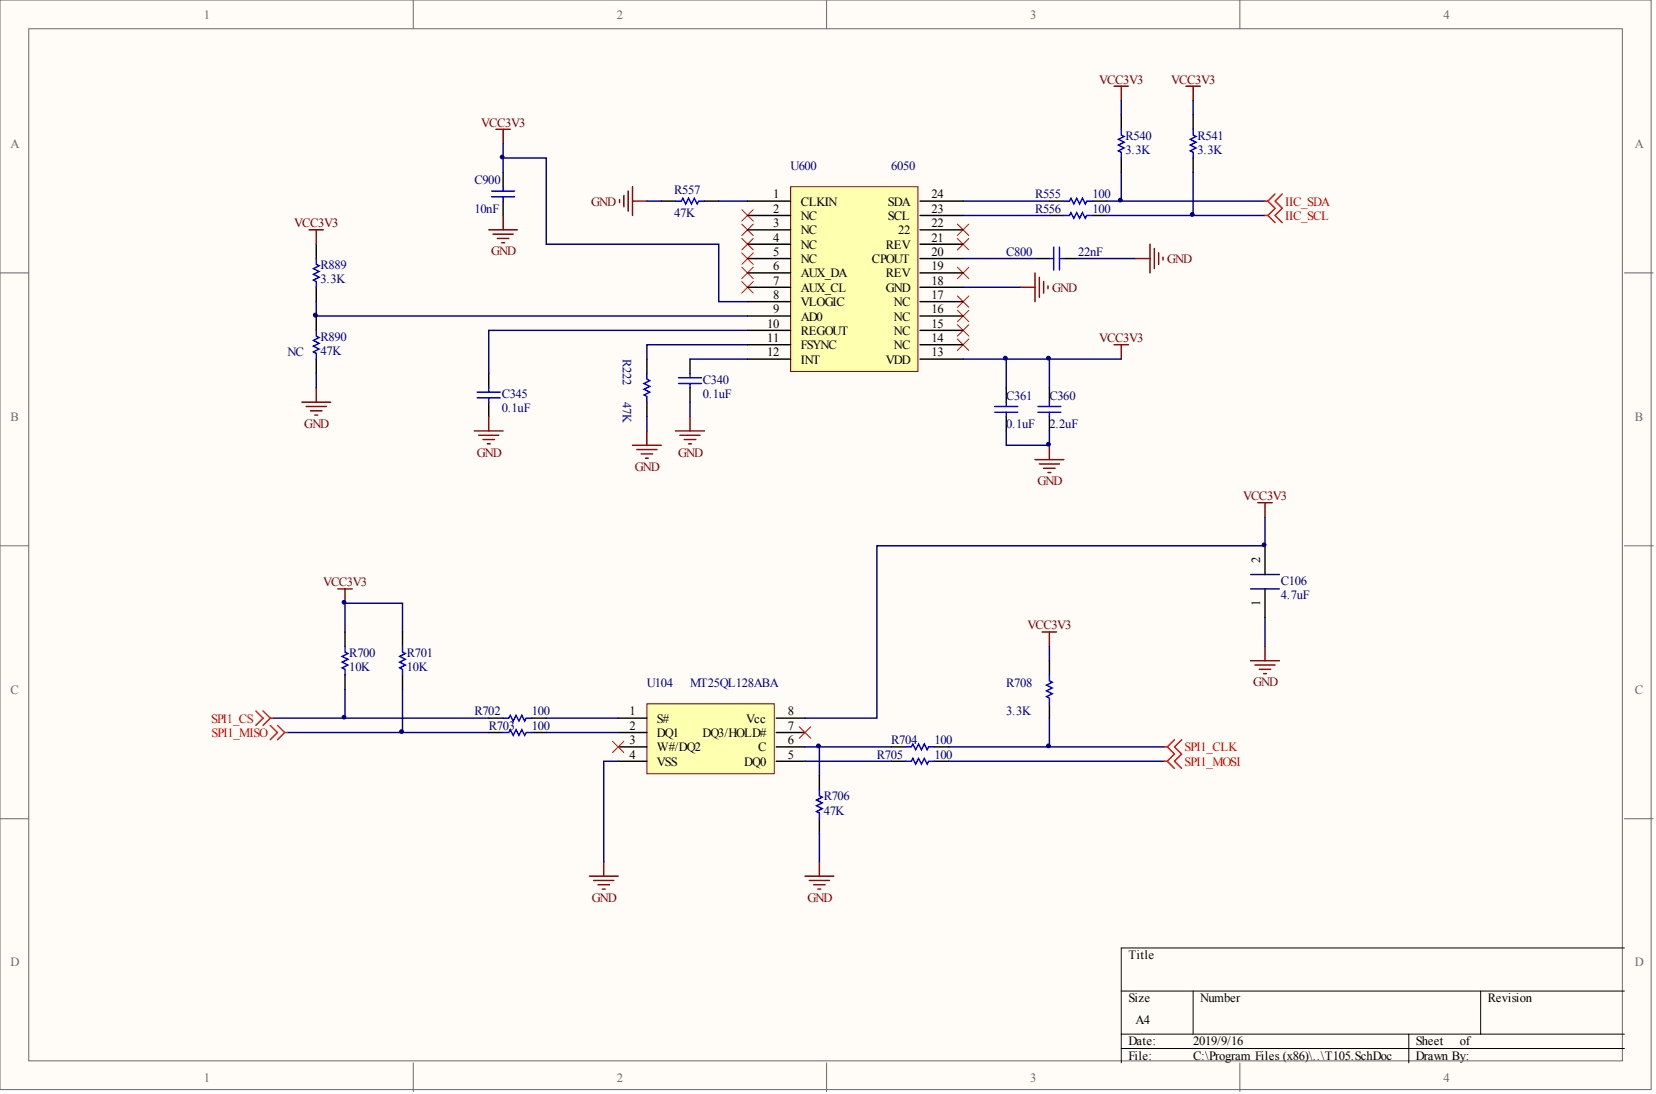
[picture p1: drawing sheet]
<svg xmlns="http://www.w3.org/2000/svg" width="292mm" height="193mm" viewBox="0 0 292 193" stroke-linecap="round" stroke-linejoin="round" font-family="sans-serif">
<g fill="#fffcf8" stroke="#696969" stroke-width=".18">
<path d="M0 0h291.2v192.2h-291.2z"/>
<path d="M5.1 5.1h281.1v182h-281.1z"/>
</g>
<path d="M72.9 0v5.1M145.8 0v5.1M218.7 0v5.1M0 48.1h5.1M286.5 48.1h5.1M0 96.3h5.1M286.5 96.3h5.1M0 144.4h5.1M286.5 144.4h5.1M72.9 187.5v5M145.8 187.5v5M218.7 187.5v5" fill="none" stroke="#696969" stroke-width=".18"/>
<path d="M197.8 174.8h88.7M210.5 174.8v7.6M261.2 174.8v7.6M286.5 167.2h-88.7v20.3M197.8 182.4h88.7M197.8 184.9h88.7M248.5 182.4v5.1" fill="none" stroke="#000" stroke-width=".18"/>
<g fill="none" stroke="#000080" stroke-width=".25">
<path d="M197.8 17.7v2.6M210.5 17.7v2.6M114.1 35.5h2.5M169.9 38h15.2M169.9 35.5h15.2M195.2 38h27.9M195.2 35.5h27.9M197.8 30.4v5.1M210.5 30.4v7.6M169.9 50.7h10.1M169.9 45.6h12.7M190.2 45.6h10.1"/>
<path d="M121.7 63.3h10.2M121.7 70.9v2.6M169.9 63.3h27.9M177.5 76v2.5h7.6v-2.5M177.5 63.3v5.1M185.1 63.3v5.1"/>
</g>
<g fill="none" stroke="#000" stroke-width=".25">
<path d="M88.7 30.4v2.5M88.7 35.5v2.5M116.6 35.5h2.6M124.2 35.5h2.6M185.1 35.5h2.5M185.1 38h2.5M192.7 35.5h2.5M192.7 38h2.5M197.8 20.3v2.5M197.8 27.9v2.5M210.5 20.3v2.5M210.5 27.9v2.5"/>
<path d="M55.8 43.1v2.5M55.8 50.7v2.5M55.8 55.7v2.6M182.6 45.6h2.5M187.6 45.6h2.6M55.8 63.3v2.6M121.7 63.3v2.6M121.7 68.4v2.5M177.5 68.4v2.5M177.5 73.5v2.5M185.1 68.4v2.5M185.1 73.5v2.5"/>
</g>
<g fill="none" stroke="#00f" stroke-width=".25">
<path d="M86.7 34.7h4.1M86.7 33.7h4.1M88.7 32.9v.8M88.7 34.7v.8M119.2 35.5h1l.2-.5 .5 1 .6-1 .5 1 .5-1 .5 1 .2-.5h1M187.6 35.5h1.1l.2-.5 .5 1 .5-1 .5 1 .5-1 .5 1 .3-.5h1M187.6 38h1.1l.2-.5 .5 1 .5-1 .5 1 .5-1 .5 1 .3-.5h1M197.8 22.8v1l.5 .3-1 .5 1 .5-1 .5 1 .5-1 .5 .5 .3v1M210.5 22.8v1l.5 .3-1.1 .5 1.1 .5-1.1 .5 1.1 .5-1.1 .5 .6 .3v1M55.8 45.6v1l.5 .3-1 .5 1 .5-1 .5 1 .5-1 .5 .5 .3v1M55.8 58.3v1l.5 .2-1 .5 1 .6-1 .5 1 .5-1 .5 .5 .2v1M185.1 45.6h.8"/>
<path d="M185.9 43.6v4M186.9 43.6v4M186.9 45.6h.7M119.7 66.6h4M119.7 67.6h4M121.7 65.9v.7M121.7 67.6v.8M175.5 71.7h4M175.5 72.7h4M177.5 70.9v.8M177.5 72.7v.8M183.1 71.7h4"/>
<path d="M183.1 72.7h4M185.1 70.9v.8M185.1 72.7v.8"/>
</g>
<g fill="none" stroke="#800000" stroke-width=".25">
<path d="M196.5 15.2h2.5M197.8 15.2v2.5M209.2 15.2h2.5M210.5 15.2v2.5M87.5 22.8h2.5M88.7 22.8v2.5M88.7 38v2.5M109.3 35.2v.5M110 34.5v2M110.8 33.7v3.5M111.6 32.9v5.1M111.6 35.5h2.5"/>
<path d="M54.5 40.5h2.6M55.8 40.5v2.6M86.2 40.5h5.1M87 41.3h3.5M87.7 42.1h2.1M88.5 42.8h.5M180 50.7h2.6M182.6 48.1v5.1M183.3 48.9v3.5M184.1 49.7v2M184.8 50.4v.5M200.3 45.6h2.5"/>
<path d="M202.8 43.1v5M203.6 43.8v3.6M204.4 44.6v2M205.1 45.4v.5M53.2 70.9h5.1M54 71.7h3.6M54.8 72.5h2M55.5 73.2h.5M55.8 68.4v2.5M119.2 76h5M119.9 76.8h3.6M120.7 77.5h2"/>
<path d="M121.5 78.3h.5M121.7 73.5v2.5M185.1 78.5v2.6M196.5 60.8h2.5M197.8 60.8v2.5M182.6 81.1h5M183.3 81.8h3.6M184.1 82.6h2M184.8 83.4h.6M220.6 116.5h5.1M221.4 117.3h3.5M222.1 118.1h2"/>
<path d="M222.9 118.8h.5M223.1 114v2.5"/>
</g>
<g fill="none" stroke="#f00" stroke-width=".18">
<path d="M130.8 39.5l2.1 2.1M130.8 37l2.1 2M132.9 39.5l-2.1 2.1M132.9 37l-2.1 2M130.8 44.6l2.1 2M130.8 42.1l2.1 2M132.9 44.6l-2.1 2M132.9 42.1l-2.1 2M168.9 59.8l2 2M168.9 57.3l2 2M168.9 54.7l2 2.1M168.9 52.2l2 2"/>
<path d="M168.9 47.1l2 2.1M170.9 59.8l-2 2M170.9 57.3l-2 2M170.9 54.7l-2 2.1M170.9 52.2l-2 2M170.9 47.1l-2 2.1"/>
</g>
<path d="M223.1 35.5h.5M223.1 38h.5M223.6 35.5l1.3 1.2-1.3 1.3M223.6 38l1.3 1.3M224.9 34.2l-1.3 1.3M226.2 34.2l-1.3 1.3 1.3 1.2-1.3 1.3 1.3 1.3" fill="none" stroke="#f00" stroke-width=".25"/>
<path d="M114.1 124.1h22.5v12.4h-22.5z" fill="#ffffb0" stroke="#800000" stroke-width=".18"/>
<g fill="none" stroke="#000" stroke-width=".25">
<path d="M86.2 65.9v2.5M86.2 70.9v2.6M114.1 63.3v2.6M114.1 70.9v2.6M223.1 96.3v5M60.9 111.5v2.5M60.9 119.1v2.5M71 111.5v2.5M71 119.1v2.5M185.1 116.5v2.6M223.1 103.9v5M86.2 126.7h2.5"/>
<path d="M86.2 129.2h2.5M93.8 126.7h2.6M93.8 129.2h2.6M109 126.7h5.1M109 129.2h5.1M109 131.7h5.1M109 134.3h5.1M136.9 126.7h5.1M136.9 129.2h5.1M136.9 131.7h5.1M136.9 134.3h5.1M144.5 136.8v2.5"/>
<path d="M157.2 131.7h2.5M157.2 134.3h2.5M164.8 131.7h2.6M164.8 134.3h2.6M185.1 124.1v2.6M144.5 144.4v2.5"/>
</g>
<g fill="none" stroke="#800000" stroke-width=".25">
<path d="M83.7 76h5M84.4 76.8h3.6M85.2 77.5h2M86 78.3h.5M86.2 73.5v2.5M111.6 78.5h5M112.3 79.3h3.6M114.1 76v2.5M113.1 80.1h2M113.8 80.8h.6M221.9 88.7h2.5M223.1 88.7v2.5"/>
<path d="M59.6 103.9h2.5M60.9 103.9v2.5M183.8 111.5h2.6M185.1 111.5v2.5M104 154.5h5M104.7 155.3h3.6M105.5 156.1h2M106.2 156.8h.5M106.5 152v2.5M142 154.5h5.1M142.8 155.3h3.5M143.5 156.1h2"/>
<path d="M144.3 156.8h.5M144.5 152v2.5"/>
</g>
<path d="M168.9 39.5l2 2.1M170.9 39.5l-2 2.1M130.8 47.1l2.1 2.1M130.8 49.7l2.1 2M132.9 47.1l-2.1 2.1M132.9 49.7l-2.1 2M168.9 42.1l2 2M170.9 42.1l-2 2M108 130.7l2 2.1M110 130.7l-2 2.1M141 128.2l2 2M143 128.2l-2 2" fill="none" stroke="#f00" stroke-width=".18"/>
<g fill="none" stroke="#000080" stroke-width=".25">
<path d="M88.7 27.9h7.7v15.2h30.4v10.1h5.1M88.7 25.3v5.1M126.8 35.5h5.1M55.8 53.2v2.5h76.1M131.9 58.3h-45.7v7.6M55.8 65.9v2.5M114.1 73.5v2.5M131.9 60.8h-17.8v2.5M60.9 111.5v-5.1h10.1v5.1M185.1 114v2.5M48.2 126.7h38M50.7 129.2h35.5"/>
<path d="M60.9 121.6v5.1M71 121.6v7.6M96.4 126.7h12.6M96.4 129.2h12.6M109 134.3h-2.5v17.7M142 134.3h15.2M142 131.7h15.2M144.5 131.7v5.1M167.4 134.3h38M167.4 131.7h38M185.1 126.7v5M144.5 146.9v5.1"/>
</g>
<g fill="none" stroke="#f00" stroke-width=".25">
<path d="M45.1 125.4l1.3 1.3-1.3 1.2M46.4 125.4l1.3 1.3M47.7 127.9l1.2 1.3-1.2 1.3M47.7 126.7l-1.3 1.2M47.7 126.7h.5M48.9 127.9l1.3 1.3M50.2 129.2l-1.3 1.3M50.2 129.2h.5M205.4 131.7h.5M205.4 134.3h.5M205.9 131.7l1.3 1.3-1.3 1.3M205.9 134.3l1.3 1.2"/>
<path d="M207.2 130.5l-1.3 1.2M208.4 130.5l-1.2 1.2 1.2 1.3-1.2 1.3 1.2 1.2"/>
</g>
<path d="M220.6 103.9h5.1M220.6 101.3h5.1" fill="none" stroke="#11037f" stroke-width=".25"/>
<g fill="none" stroke="#00f" stroke-width=".25">
<path d="M84.2 69.2h4M84.2 70.2h4M86.2 68.4v.8M86.2 70.2v.7M114.1 65.9v1l.5 .2-1 .5 1 .6-1 .5 1 .5-1 .5 .5 .2v1M60.9 114v1l.5 .3-1.1 .5 1.1 .5-1.1 .5 1.1 .5-1.1 .5 .6 .3v1M71 114v1l.5 .3-1 .5 1 .5-1 .5 1 .5-1 .5 .5 .3v1M185.1 119.1v1l.5 .2-1 .5 1 .6-1 .5 1 .5-1 .5 .5 .2v1M88.7 126.7h1.1l.2-.5 .5 1 .5-1 .5 1 .5-1 .6 1 .2-.5h1M88.7 129.2h1.1l.2-.5 .5 1 .5-1 .5 1 .5-1 .6 1 .2-.5h1M144.5 139.3v1.1l.5 .2-1 .5 1 .5-1 .5 1 .5-1 .5 .5 .3v1M159.7 131.7h1.1l.2-.5 .5 1.1 .5-1.1 .5 1.1 .5-1.1 .5 1.1 .3-.6h1"/>
<path d="M159.7 134.3h1.1l.2-.5 .5 1 .5-1 .5 1 .5-1 .5 1 .3-.5h1"/>
</g>
<path d="M139.5 32.9h22.4v32.6h-22.4z" fill="#ffffb0" stroke="#800000" stroke-width=".18"/>
<g fill="none" stroke="#000" stroke-width=".25">
<path d="M131.9 35.5h7.6M131.9 38h7.6M162.3 35.5h7.6M162.3 38h7.6M131.9 40.5h7.6M131.9 43.1h7.6M131.9 45.6h7.6M131.9 48.1h7.6M131.9 50.7h7.6M131.9 53.2h7.6M131.9 55.7h7.6M131.9 58.3h7.6"/>
<path d="M162.3 40.5h7.6M162.3 43.1h7.6M162.3 45.6h7.6M162.3 48.1h7.6M162.3 50.7h7.6M162.3 53.2h7.6M162.3 55.7h7.6M162.3 58.3h7.6M131.9 60.8h7.6M131.9 63.3h7.6M162.3 60.8h7.6M162.3 63.3h7.6"/>
</g>
<path d="M223.1 91.2v5.1h-68.4v30.4h-12.7M223.1 108.9v5.1" fill="none" stroke="#000080" stroke-width=".25"/>
<g fill="#000080" stroke="#000080" stroke-width=".18">
<circle cx="55.6" cy="55.6" r=".34"/>
<circle cx="60.7" cy="126.5" r=".33"/>
<circle cx="60.7" cy="106.2" r=".33"/>
<circle cx="70.8" cy="129" r=".33"/>
<circle cx="88.6" cy="27.7" r=".33"/>
<circle cx="144.4" cy="131.6" r=".33"/>
<circle cx="177.3" cy="63.2" r=".33"/>
<circle cx="184.9" cy="131.6" r=".33"/>
<circle cx="184.9" cy="78.4" r=".33"/>
<circle cx="184.9" cy="63.2" r=".33"/>
<circle cx="197.6" cy="35.3" r=".33"/>
<circle cx="210.3" cy="37.8" r=".33"/>
<circle cx="223" cy="96.1" r=".33"/>
</g>
<g font-size="2.2" fill="#696969">
<text x="35.9" y="3.3">1</text>
<text x="108.8" y="3.3">2</text>
<text x="181.7" y="3.3">3</text>
<text x="254.6" y="3.3">4</text>
<text x="1.8" y="26.1">A</text>
<text x="288.4" y="26.1">A</text>
<text x="1.8" y="74.2">B</text>
<text x="288.4" y="74.2">B</text>
<text x="1.8" y="122.3">C</text>
<text x="288.4" y="122.3">C</text>
<text x="1.8" y="170.5">D</text>
<text x="288.4" y="170.5">D</text>
<text x="35.9" y="190.8">1</text>
<text x="108.8" y="190.8">2</text>
<text x="181.7" y="190.8">3</text>
<text x="254.6" y="190.8">4</text>
</g>
<g font-size="2.2" fill="#800000">
<text x="193.9" y="14.7">VCC3V3</text>
<text x="206.6" y="14.7">VCC3V3</text>
<text x="84.9" y="22.3">VCC3V3</text>
<text x="51.9" y="40.1">VCC3V3</text>
<text x="104.3" y="36.3">GND</text>
<text x="86.6" y="45.1">GND</text>
<text x="205.9" y="46.4">GND</text>
<text x="185.6" y="51.5">GND</text>
<text x="193.9" y="60.3">VCC3V3</text>
<text x="53.7" y="75.5">GND</text>
<text x="84.1" y="80.5">GND</text>
<text x="112" y="83.1">GND</text>
<text x="119.6" y="80.5">GND</text>
<text x="183" y="85.6">GND</text>
<text x="219.3" y="88.2">VCC3V3</text>
<text x="57" y="103.4">VCC3V3</text>
<text x="181.2" y="111">VCC3V3</text>
<text x="221" y="121.1">GND</text>
<text x="104.4" y="159.1">GND</text>
<text x="142.4" y="159.1">GND</text>
</g>
<g font-size="2.2" fill="#000080">
<text x="139.5" y="29.9">U600</text>
<text x="157.2" y="29.9">6050</text>
<text x="198.5" y="27.1">3.3K</text>
<text x="198.5" y="24.6">R540</text>
<text x="211.2" y="27.1">3.3K</text>
<text x="211.2" y="24.6">R541</text>
<text x="83.7" y="32.5">C900</text>
<text x="118.9" y="34.2">R557</text>
<text x="182.6" y="35">R555</text>
<text x="192.7" y="35">100</text>
<text x="83.7" y="37.5">10nF</text>
<text x="118.9" y="38.3">47K</text>
<text x="182.6" y="37.5">R556</text>
<text x="192.7" y="37.5">100</text>
<text x="56.5" y="47.4">R889</text>
<text x="177.5" y="45.1">C800</text>
<text x="190.2" y="45.1">22nF</text>
<text x="56.5" y="49.9">3.3K</text>
<text x="50.7" y="62.9">NC</text>
<text x="56.5" y="62.6">47K</text>
<text x="56.5" y="60.1">R890</text>
<text x="109.9" y="63.3" transform="rotate(90 109.9 63.3)">R222</text>
<text x="88.5" y="70.2">C345</text>
<text x="109.9" y="70.9" transform="rotate(90 109.9 70.9)">47K</text>
<text x="124" y="70.2">0.1uF</text>
<text x="124" y="67.7">C340</text>
<text x="177.5" y="70.5">C361</text>
<text x="185.1" y="70.5">C360</text>
<text x="88.5" y="72.8">0.1uF</text>
<text x="177.5" y="75.5">0.1uF</text>
<text x="185.1" y="75.5">2.2uF</text>
<text x="225.9" y="105.7">4.7uF</text>
<text x="225.9" y="103.2">C106</text>
<text x="61.6" y="118.4">10K</text>
<text x="61.6" y="115.8">R700</text>
<text x="71.8" y="118.4">10K</text>
<text x="71.8" y="115.8">R701</text>
<text x="114.1" y="121.1">U104</text>
<text x="121.7" y="121.1">MT25QL128ABA</text>
<text x="177.5" y="121.1">R708</text>
<text x="83.7" y="126.2">R702</text>
<text x="86.2" y="128.7">R703</text>
<text x="93.8" y="126.2">100</text>
<text x="93.8" y="128.7">100</text>
<text x="157.2" y="131.3">R704</text>
<text x="164.8" y="131.3">100</text>
<text x="177.5" y="126.2">3.3K</text>
<text x="154.7" y="133.8">R705</text>
<text x="164.8" y="133.8">100</text>
<text x="145.3" y="143.7">47K</text>
<text x="145.3" y="141.2">R706</text>
</g>
<g font-size="2.2">
<text x="136.4" y="35">1</text>
<text x="164.3" y="35">24</text>
<text x="136.4" y="37.5">2</text>
<text x="136.4" y="40.1">3</text>
<text x="141.2" y="36.3">CLKIN</text>
<text x="141.2" y="38.8">NC</text>
<text x="141.2" y="41.3">NC</text>
<text x="156.6" y="38.8">SCL</text>
<text x="156.6" y="36.3">SDA</text>
<text x="158.4" y="41.3">22</text>
<text x="164.3" y="40.1">22</text>
<text x="164.3" y="37.5">23</text>
<text x="136.4" y="42.6">4</text>
<text x="136.4" y="45.1">5</text>
<text x="136.4" y="47.7">6</text>
<text x="141.2" y="43.9">NC</text>
<text x="141.2" y="46.4">NC</text>
<text x="153.8" y="46.4">CPOUT</text>
<text x="156.3" y="43.9">REV</text>
<text x="164.3" y="47.7">19</text>
<text x="164.3" y="45.1">20</text>
<text x="164.3" y="42.6">21</text>
<text x="136.4" y="50.2">7</text>
<text x="136.4" y="52.7">8</text>
<text x="141.2" y="48.9">AUX_DA</text>
<text x="141.2" y="51.5">AUX_CL</text>
<text x="156.3" y="51.5">GND</text>
<text x="156.3" y="48.9">REV</text>
<text x="164.3" y="52.7">17</text>
<text x="164.3" y="50.2">18</text>
<text x="135.3" y="57.8">10</text>
<text x="136.4" y="55.3">9</text>
<text x="141.2" y="54">VLOGIC</text>
<text x="141.2" y="56.5">AD0</text>
<text x="141.2" y="59.1">REGOUT</text>
<text x="157.7" y="59.1">NC</text>
<text x="157.7" y="56.5">NC</text>
<text x="157.7" y="54">NC</text>
<text x="164.3" y="57.8">15</text>
<text x="164.3" y="55.3">16</text>
<text x="135.3" y="60.3">11</text>
<text x="135.3" y="62.9">12</text>
<text x="141.2" y="61.6">FSYNC</text>
<text x="141.2" y="64.1">INT</text>
<text x="156.3" y="64.1">VDD</text>
<text x="157.7" y="61.6">NC</text>
<text x="164.3" y="62.9">13</text>
<text x="164.3" y="60.3">14</text>
<text x="222.3" y="99.3" transform="rotate(-90 222.3 99.3)">2</text>
<text x="222.3" y="107" transform="rotate(-90 222.3 107)">1</text>
<text x="111" y="126.2">1</text>
<text x="111" y="128.7">2</text>
<text x="111" y="131.3">3</text>
<text x="115.9" y="127.5">S#</text>
<text x="115.9" y="130">DQ1</text>
<text x="123.9" y="130">DQ3/HOLD#</text>
<text x="131.6" y="127.5">Vcc</text>
<text x="139" y="131.3">6</text>
<text x="139" y="128.7">7</text>
<text x="139" y="126.2">8</text>
<text x="111" y="133.8">4</text>
<text x="115.9" y="132.5">W#/DQ2</text>
<text x="115.9" y="135.1">VSS</text>
<text x="131.3" y="135.1">DQ0</text>
<text x="133.7" y="132.5">C</text>
<text x="139" y="133.8">5</text>
<text x="199" y="169.2">Title</text>
<text x="199" y="176.8">Size</text>
<text x="211.7" y="176.8">Number</text>
<text x="262.4" y="176.8">Revision</text>
<text x="199" y="184.4">Date:</text>
<text x="200.3" y="180.6">A4</text>
<text x="210.5" y="184.4">2019/9/16</text>
<text x="249.8" y="184.4">Sheet</text>
<text x="257.5" y="184.4">of</text>
<text x="199" y="186.9">File:</text>
<text x="210.5" y="186.9">C:\Program Files (x86)\..\T105.SchDoc</text>
<text x="249.8" y="186.9">Drawn By:</text>
</g>
<g font-size="2.2" fill="#f00">
<text x="226.7" y="36.3">IIC_SDA</text>
<text x="226.7" y="38.8">IIC_SCL</text>
<text x="37.2" y="127.5">SPI1_CS</text>
<text x="37.3" y="130">SPI1_MISO</text>
<text x="208.9" y="132.5">SPI1_CLK</text>
<text x="208.9" y="135.1">SPI1_MOSI</text>
</g>
</svg>
